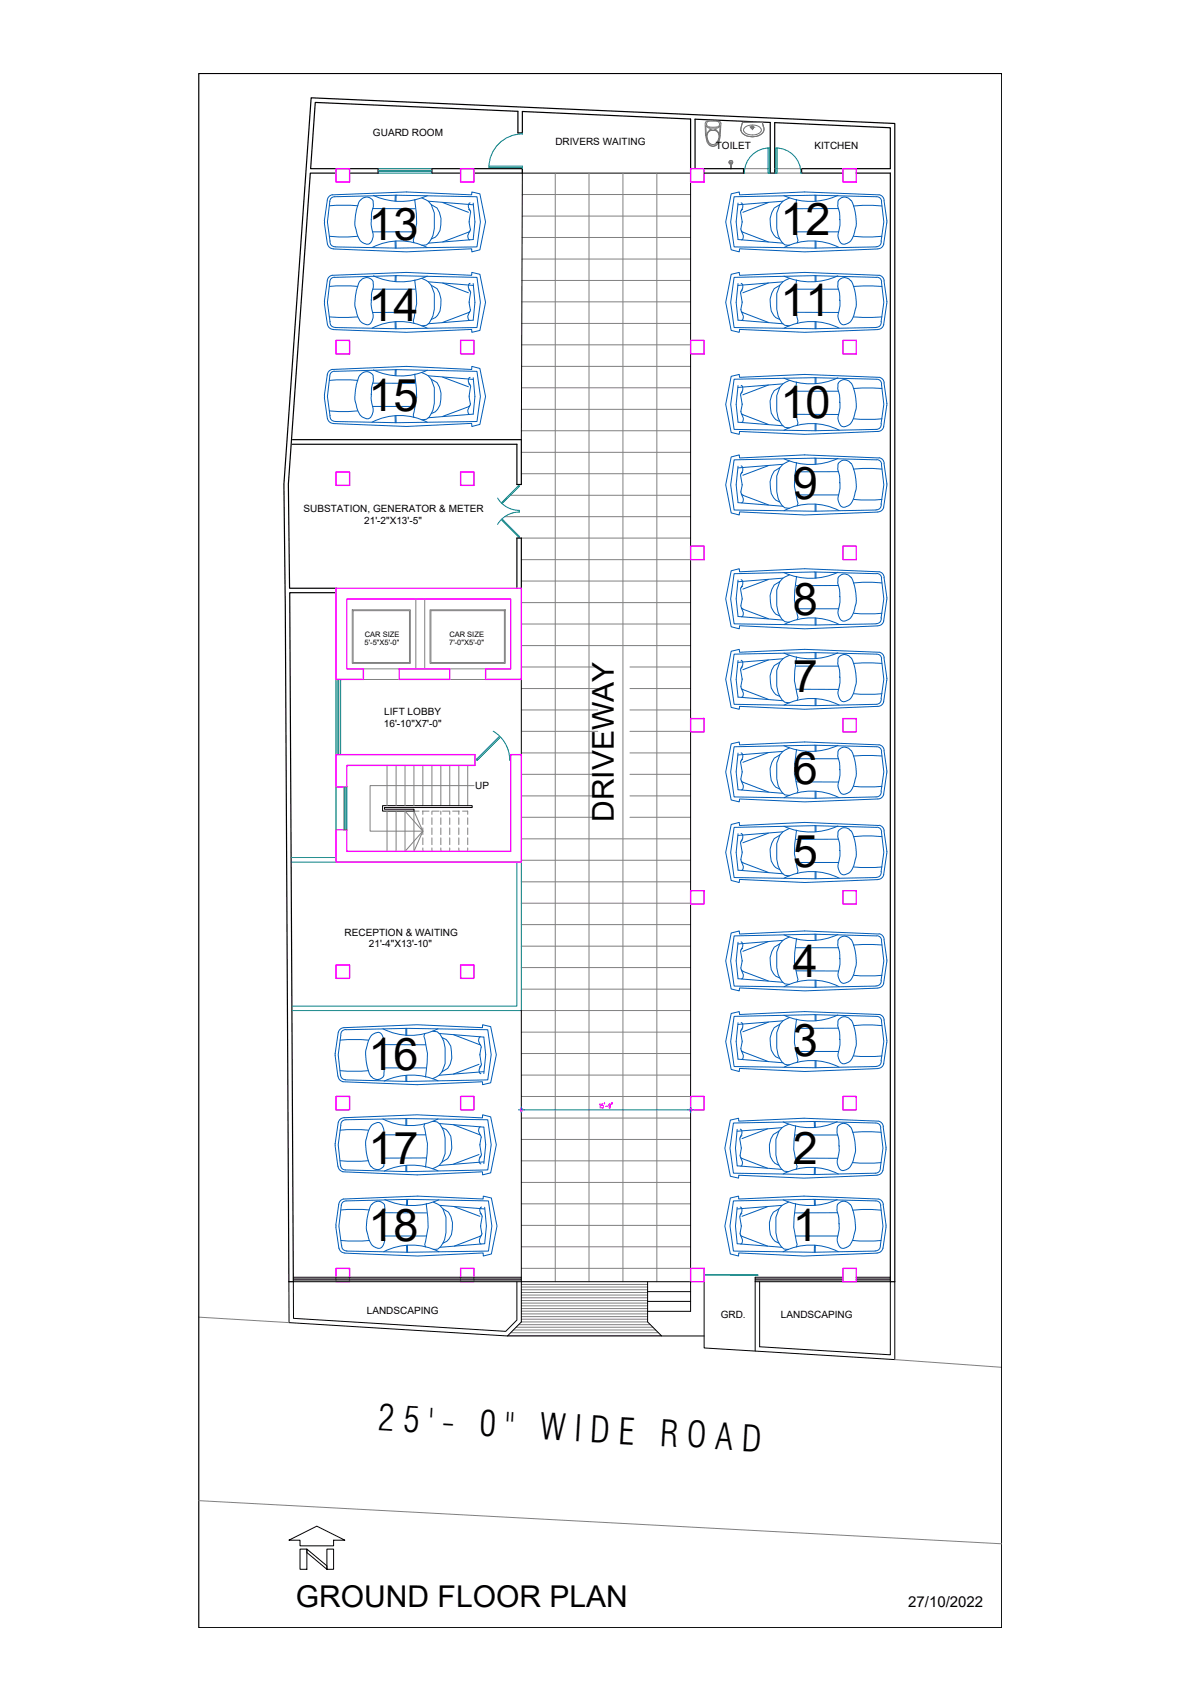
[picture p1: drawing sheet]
<svg xmlns="http://www.w3.org/2000/svg" width="297mm" height="420mm" viewBox="0 0 297 420" stroke-linecap="round" stroke-linejoin="round" font-family="sans-serif">
<!-- layer: H -->
<g fill="none" stroke="#808080" stroke-width=".25">
<path d="M129 58.7h41.7M129 48.1h41.7M129 53.4h41.7M137.2 42.8v274.2M145.6 42.8v274.2M153.9 42.8v274.2M162.3 42.8v274.2M183.7 42.8h6.6M183.7 41.7h6.6M191.4 42.8h6.7M191.4 41.7h6.7M129 69.4h41.7"/>
<path d="M129 74.6h41.7M129 80h41.7M129 64.1h41.7M128.9 95.9h41.8M128.9 85.3h41.8M128.9 90.6h41.8M128.8 106.5h41.9M128.8 111.9h41.9M128.8 117.2h41.9M128.9 101.2h41.8M124.8 127.8h45.9M126.1 122.5h44.6"/>
<path d="M128.8 133.1h41.9M128.8 138.4h41.9M87.1 150.8h14.3v13.3h-14.3zM87.3 151h13.9v12.8h-13.9zM102.8 148.1v17.3M105 148.1v17.3M106.3 150.8h18.6v13.3h-18.6zM106.5 151h18.1v12.8h-18.1zM128.8 143.7h41.9M128.8 149h41.9M128.8 154.3h41.9M128.8 159.7h41.9"/>
<path d="M89.8 165.4h8.9M89.8 168h8.9M111.1 165.4h8.9M111.1 168h8.9M128.8 164.9h18.9M128.9 170.3h18.8M128.9 175.6h18.8M155.7 164.9h15M155.7 170.3h15M155.7 175.6h15M95.6 189.3v9.9M97.9 189.3v9.9"/>
<path d="M100.1 189.3v9.9M102.3 189.3v9.9M104.5 189.3v9.9M106.7 189.3v9.9M108.9 189.3v9.9M111.1 189.3v9.9M113.4 189.3v9.9M115.6 189.3v9.9M117.2 194.3h-25.7v11.2h13M128.8 191.5h18.9M128.8 196.8h18.9M129 180.9h18.7"/>
<path d="M129 186.2h18.7M155.7 180.9h15M155.7 186.2h15M155.7 191.5h15M155.7 196.8h15M95.6 200.6v9.9M97.9 200.6v9.9M100.1 200.6l4.4 4.9-4.4 5zM102.3 200.6l2.2 4.9-2.2 5zM128.8 202.1h18.9M128.8 207.4h41.9M128.8 212.7h41.9"/>
<path d="M128.8 218.1h41.9M155.7 202.1h15M128.8 223.4h41.9M128.8 228.7h41.9M128.8 234h41.9M128.8 239.3h41.9M128.8 244.6h41.9M128.8 249.9h41.9M128.8 255.2h41.9M128.8 260.5h41.9M128.8 265.9h41.9M128.8 271.2h41.9"/>
<path d="M128.8 276.5h41.9M128.8 281.8h41.9M128.8 287.1h41.9M128.8 292.4h41.9M128.8 297.7h41.9M128.8 317.6h31.2M128.8 318.3h31.2M128.8 319h31.2M128.8 319.6h31.2M128.8 303h41.9M128.8 308.3h41.9M128.8 313.7h41.9"/>
<path d="M125.5 330.3h37.9M126.2 329.6h36.5M126.8 328.9h35.2M127.5 328.2h33.9M128.2 327.6h32.5M128.8 320.3h31.2M128.8 320.9h31.2M128.8 321.6h31.2M128.8 322.3h31.2M128.8 322.9h31.2M128.8 323.6h31.2M128.8 324.2h31.2"/>
<path d="M128.8 324.9h31.2M128.8 325.6h31.2M128.8 326.2h31.2M128.8 326.9h31.2"/>
</g>
<!-- layer: RAIL -->
<path d="M94.5 199.2h22.2v.5h-21.7v.4h7.3v.5h-7.8zM72.5 317v9l52.5 3.2 2.7-2.8v-9.4M128.8 316.9v10l-3.4 3.5-54-3.3v-10.1M128.8 317h41.9v7.3h-10.7M160 317v9.9l3.5 3.5M160 319.4h10.7M174 317v16.3l47.1 2.9v-19.2M186.6 317v17.1M187.7 317v16.1l32.3 1.9v-18M125.4 330.4h48.6M160 321.8h10.7" fill="none" stroke="#000" stroke-width=".25"/>
<!-- layer: WALL -->
<path d="M49.1 18.2h198.4v384.3h-198.4zM83 42.8h-6.3l-5.4 76.9 .3 25.8h11.4M113.8 42.8h-7.1v-1.1h22.4v1.1h-12M170.7 41.7v-12.3l-41.6-1.8v5.3h-1.1v-5.4l-50.1-2.2-1.1 16.4h16.6v1.1h-7M171.8 41.7v-12.2l18.5 .8v12.5h1.1v-12.5l28.6 1.3v10.1h-21.9v1.1h10.2M174 41.7h9.7v1.1h-9.7M211.6 42.8h8.4v274.2h1.1v-286.5l-144.2-6.3-6.7 95.5 .3 29.4 .9 167.9h1.1l-.9-170.4h11.4M72.3 108.7h56.5v11.1h-1.1v-9.9h-55.5M127.7 145.5v-12.4h1.1v12.4" fill="none" stroke="#000" stroke-width=".3"/>
<!-- layer: ROAD -->
<path d="M49.1 325.7l22.3 1.4M221.1 336.2l26.4 1.9M49.1 371.1l198.4 10.7" fill="none" stroke="#808080" stroke-width=".25"/>
<!-- layer: CAR -->
<g fill="none" stroke="#005cb8" stroke-width=".25">
<path d="M80.2 55.1l.7 5.2a1.46 1.46 0 0 0 1.5 1.2M80.2 54.6v.5M80.9 49.6l-.7 5M80.9 49.6a1.5 1.5 0 0 1 1.2-1.4l18.3-.7 16.2 .7v-.7l2 .4 1.4 7-1.4 6.9-2 .5v-.8l-16.2 .8-18-.7M81.4 58.4l2.3 .2 4.7-.2M81.4 50.9l3.5-.2 3.5 .2M81.9 49l.8-.3 15.4-.4 19.8 .4 .8 6.2-.8 6.2-19.8 .3-15.3-.4a1.23 1.23 0 0 1-1.3-1.4 19.2 19.2 0 0 1 .2-10.4zM89 49.5l.8-.6 1.1-.2 .8 .4 .5 .6 .1 1.5-.5 1.3-.1 2.5 .5 2.9-.2 1.4a1.39 1.39 0 0 1-2.4 .7l-.6-.5-.4-.8-.9-3.1 .4-3.7 .5-1.8zM92.1 57.3h10.5M92.1 51.6h10.5M92.3 48.3a15.9 15.9 0 0 0 13.3 .1M97.6 59.7l.1 1.7"/>
<path d="M97.7 48.3l-.1 1.5M97.8 59.6l.1 1.8M97.9 48.3l-.1 1.4M102.5 49.3a27 27 0 0 1 .3 6.7l-.7 3.5 .2 .5M104.2 49a4.1 4.1 0 0 1 3.1 3.7v3.8a5.7 5.7 0 0 1-1.9 4.1h-1.2M105.8 49.8l11.1 .8M106.6 50.6l1.4 .8a6.1 6.1 0 0 1 .1 6.7l-.5 .5-1 .5M109.4 50.1l6.4 2.4M115.8 51.8l.4 .3 .1 .5-.4 2.2M115.9 55l.3 1.7M116 54.8v.1M116.1 57.1a1.45 1.45 0 0 0-.1 2.2"/>
<path d="M116.2 50.2a.88 .88 0 0 0-.4 1.2l.4 .7M116.3 56.6l-.2 .5-.3 .3-6.4 2.4M116.9 50.2l.5 4.7-.5 4.3-11.1 .9M182.4 50.2l-.5 4.7 .5 4.3 11.1 .9M183 52.6l.4 2.2M183.1 56.6l.1 .5 .4 .3M183.1 50.2a.88 .88 0 0 1 .4 1.2l-.4 .7M183.2 57.1a1.88 1.88 0 0 1 .3 2.1l-.2 .1M183.4 54.8v.1M183.4 55l-.3 1.7M183.5 51.8l-.4 .3-.1 .5M183.6 57.4l6.3 2.4"/>
<path d="M189.9 50.1l-6.3 2.4M192.7 50.6l-1.4 .8a5.9 5.9 0 0 0-.1 6.7l.5 .5 1 .5M193.5 49.8l-11.1 .8M195.1 49a4.2 4.2 0 0 0-3.1 3.7v3.8a5.5 5.5 0 0 0 1.9 4.1h1.2M196.7 57.3h10.5M196.8 49.3a24.6 24.6 0 0 0-.3 6.7l.7 3.5-.2 .5M201.4 48.3v1.4M201.4 59.6v1.8M201.6 48.3v1.5M201.6 59.7v1.7M207.1 48.3a15.9 15.9 0 0 1-13.4 .1M207.2 49.5l.8-.6 .9-.2 .7 .3 .7 .5 .4 .8 .7 2.4 .2 2.6-.6 2.7-.3 .7a2.16 2.16 0 0 1-2.8 1.5l-.5-.7-.3-1.1 .5-2.6-.1-3.1-.5-1.7z"/>
<path d="M207.2 51.6h-10.5M210.9 50.9l2.3-.1 4.7 .1M210.9 58.4l2.3 .2 4.7-.2M217.2 48.2l-18.3-.7-16.1 .7-.1-.7-2 .4-1.4 7 1.4 6.9 2 .5 .1-.8 16.1 .8 18-.7M217.3 48.2a1.5 1.5 0 0 1 1.2 1.4M217.8 59.6a1.27 1.27 0 0 1-1.3 1.5l-15.3 .3-19.8-.3-.8-6.2 .8-6.2 19.8-.4 15.5 .4 .6 .1 .4 .4a18.6 18.6 0 0 1 0 10.4M218.5 49.6l.7 5M219.2 54.6l-.8 5.8a1.44 1.44 0 0 1-1.4 1.1M80.2 74.5v.5M80.9 69.5l-.7 5.1M80.9 69.5a1.5 1.5 0 0 1 1.2-1.4l18.3-.7 16.2 .7v-.7l2 .4 1.4 7-1.4 6.9-2 .5v-.7l-16.2 .7-18-.7a1.58 1.58 0 0 1-1.5-1.2l-.7-5.2M81.4 78.4l2.3 .1 4.7-.1"/>
<path d="M81.4 70.8l3.5-.1 3.5 .1M81.5 69.7l-.6 5.1 .6 4.8M81.5 69.7l.4-.8 .8-.3 15.4-.4 19.8 .4 .8 6.2-.8 6.2-19.8 .3-15.3-.3M81.6 79.5a1.21 1.21 0 0 0 1.2 1.5M89 69.5l.7-.6 1-.3 1 .4 .5 .7 .1 1.3-.5 1.5-.1 2.4 .5 2.9-.2 1.4a1.36 1.36 0 0 1-.9 1.1 1.36 1.36 0 0 1-1.5-.4l-.6-.5-.4-.7-.9-3.1 .4-3.8zM92 61.2a15 15 0 0 1 13.6 0M92.1 71.5h10.5M92.3 68.2a16 16 0 0 0 13.3 .1M97.6 79.6l.1 1.7M97.7 68.2l-.1 1.5M97.8 79.6l.1 1.7M97.9 68.2l-.1 1.5"/>
<path d="M102.5 69.2a27.2 27.2 0 0 1 .3 6.7l-.7 3.4 .2 .6M102.6 77.2l-10.5 .1M104.2 68.8a4.2 4.2 0 0 1 3.1 3.8v3.9a5.7 5.7 0 0 1-1.9 3.9l-1.2 .2M105.8 69.7l11.1 .9M106.6 70.5l1.4 .9a6.1 6.1 0 0 1 .1 6.6l-.5 .5-1 .5M109.4 70l6.4 2.4M115.8 71.7l.4 .3 .1 .5-.4 2.2M115.9 74.9l.3 1.7M116 74.7v.1M116.1 77a1.45 1.45 0 0 0-.1 2.2M116.2 70.1a.88 .88 0 0 0-.4 1.2l.4 .7M116.3 76.5l-.2 .5-.3 .3-6.4 2.4"/>
<path d="M116.9 70.1l.5 4.7-.5 4.4-11.1 .9M182.4 70.1l-.5 4.7 .5 4.4 11.1 .9M183 72.5l.4 2.3M183.1 76.5l.1 .5 .4 .3M183.1 70.1a.88 .88 0 0 1 .4 1.2l-.4 .7M183.2 77a1.88 1.88 0 0 1 .3 2.1l-.2 .1M183.4 74.9l-.3 1.7M183.5 71.7l-.4 .3-.1 .5M183.6 77.3l6.3 2.4M189.9 70l-6.3 2.4M192.7 70.5l-1.4 .9a5.9 5.9 0 0 0-.1 6.6l.5 .5 1 .5M193.5 69.7l-11.1 .9"/>
<path d="M195.1 68.8a4.3 4.3 0 0 0-3.1 3.8v3.9a5.5 5.5 0 0 0 1.9 3.9l1.2 .2M196.7 77.2l10.5 .1M196.7 71.5h10.5M196.8 69.2a24.8 24.8 0 0 0-.3 6.7l.7 3.4-.2 .6M201.4 68.2v1.5M201.4 79.6v1.7M201.6 68.2v1.5M201.6 79.6v1.7M207.1 68.2a16 16 0 0 1-13.4 .1M207.4 61.2a15 15 0 0 0-13.7 0M207.4 69.2l.9-.5 1.1 .1 1.1 .8 .2 .6 .7 2.4 .2 2.6-.9 3.5a2.29 2.29 0 0 1-2.7 1.5l-.5-.5-.4-1.4 .5-2.6-.1-3.1-.5-1.7 .1-1.2zM210.9 70.8l2.3-.1 4.7 .1"/>
<path d="M210.9 78.4l2.3 .1 4.7-.1M217.2 68.1l-18.3-.7-16.1 .7-.1-.7-2 .4-1.4 7 1.4 6.9 2 .5 .1-.7 16.1 .7 18-.7M217.3 68.1a1.5 1.5 0 0 1 1.2 1.4M217.8 79.5a1.21 1.21 0 0 1-1.3 1.5M217.8 69.7l.6 5.1-.7 4.8M217.9 69.7l-.4-.8-.8-.3-15.5-.4-19.8 .4-.8 6.2 .8 6.2 19.8 .3 15.3-.3M218.5 69.5l.7 5.1M219.1 75.1l-.7 5.2a1.46 1.46 0 0 1-1.4 1.2M219.2 74.5l-.1 .5M80.2 97.8l.7-5.1a1.5 1.5 0 0 1 1.2-1.3l18.3-.8 16.2 .8v-.8l2 .5 1.4 7-1.4 6.9-2 .5v-.8l-16.2 .8-18-.8a1.58 1.58 0 0 1-1.5-1.2l-.7-5.2M80.2 97.8v.5M81.4 94.1l3.5-.2 3.5 .2"/>
<path d="M89 92.7l.8-.6 1.1-.2 .8 .4 .5 .6 .1 1.4-.5 1.4-.1 2.5 .5 2.9-.2 1.4a1.39 1.39 0 0 1-2.4 .7l-.5-.4-.5-.9-.9-3.1 .4-3.7zM92 81.2a15 15 0 0 1 13.6 0M92.1 94.8h10.5M92.3 91.5a16 16 0 0 0 13.3 .1M97.7 91.5l-.1 1.4M97.9 91.5l-.1 1.4M102.5 92.5a26.7 26.7 0 0 1 .3 6.7l-.7 3.4 .2 .6M104.2 92.1a4.1 4.1 0 0 1 3.1 3.8v3.8a5.5 5.5 0 0 1-1.9 4l-1.2 .1M105.8 92.9l11.1 .9M106.6 93.8l1.4 .8a6.1 6.1 0 0 1 .1 6.6l-.5 .6-1 .5M109.4 93.3l6.4 2.3M115.8 94.9l.4 .3 .1 .5"/>
<path d="M115.9 98.1l.3 1.7M116 97.9v.2M116.2 93.3a.91 .91 0 0 0-.4 1.2l.4 .8M116.3 99.8l-.2 .5-.3 .3-6.4 2.4M116.3 95.8l-.4 2.1M116.9 93.4l.5 4.7-.5 4.3-11.1 .9M182.4 95.3l-.5 4.7 .5 4.4 11.1 .9M183 97.7a5.9 5.9 0 0 1 .1 4.1M183.1 95.3a.88 .88 0 0 1 .4 1.2l-.4 .8M183.5 96.9l-.4 .3-.1 .5M189.9 95.2l-6.3 2.4M192.7 95.8l-1.4 .8a5.8 5.8 0 0 0-.1 6.6l.5 .6 1 .4"/>
<path d="M193.5 94.9l-11.1 .9M195.1 94.1a4.3 4.3 0 0 0-3.1 3.7v3.9a5.5 5.5 0 0 0 1.9 4l1.2 .1M196.7 96.7h10.5M196.8 94.5a24.8 24.8 0 0 0-.3 6.6l.7 3.5-.2 .6M201.4 93.4v1.5M201.6 93.4v1.5M207.1 93.4a16 16 0 0 1-13.4 .1M207.3 94.5l.8-.5h1.1l1 .6 .5 .8 .7 2.4 .2 2.7-.6 2.6-.3 .8a2.23 2.23 0 0 1-2.8 1.4l-.5-.8-.3-1 .5-2.6-.1-3.1-.5-1.6 .1-1.2zM207.4 81.2a15 15 0 0 0-13.7 0M210.9 96.1l2.3-.2 4.7 .2M217.2 93.3l-18.3-.7-16.1 .7-.1-.7-2 .5-1.4 6.9 1.4 6.9 2 .5 .1-.7 16.1 .7 18-.7M217.3 93.3a1.5 1.5 0 0 1 1.2 1.4"/>
<path d="M218.5 94.7l.7 5.1M219.2 99.8l-.8 5.7a1.42 1.42 0 0 1-1.4 1.2M81.4 101.6l2.3 .2 4.7-.2M81.6 102.8a1.27 1.27 0 0 0 1.2 1.4l15.3 .3 19.8-.3 .8-6.1-.8-6.3-19.8-.4-15.4 .4-.6 .1-.4 .5a19.3 19.3 0 0 0-.2 10.4M92 104.4a15 15 0 0 1 13.6 0M92.1 100.5h10.5M97.6 102.8l.1 1.7M97.8 102.8l.1 1.7M116.1 100.3a1.45 1.45 0 0 0-.1 2.2M182.4 115.3l-.5 4.6 .5 4.4 11.1 .9M183 117.7l.4 2.3M183.1 101.8l.1 .4 .4 .3"/>
<path d="M183.1 115.2a.91 .91 0 0 1 .4 1.2l-.4 .8M183.2 102.2a1.88 1.88 0 0 1 .3 2.1l-.2 .2M183.5 116.8l-.4 .3-.1 .5M183.6 102.5l6.3 2.5M189.9 115.2l-6.3 2.3M192.7 115.7l-1.4 .8a5.9 5.9 0 0 0-.1 6.6l.5 .6 1 .5M193.5 114.8l-11.1 .9M195.1 114a4.3 4.3 0 0 0-3.1 3.7v3.9a5.3 5.3 0 0 0 1.9 4l1.2 .1M196.7 102.5h10.5M196.8 114.4a24.4 24.4 0 0 0-.3 6.6l.7 3.5-.2 .6M201.4 104.8v1.7M201.4 113.3v1.5"/>
<path d="M201.6 104.8v1.7M201.6 113.3v1.5M207.1 113.4a16 16 0 0 1-13.4 0M207.2 114.6l.9-.7 1-.1 1.1 .7 .5 .9 .7 2.3 .2 2.7-.6 2.6-.3 .8a2.29 2.29 0 0 1-2.7 1.5l-.6-.7-.3-1.1 .5-2.6-.1-3.2-.5-1.7zM207.2 116.6l-10.5 .1M207.4 106.4a15 15 0 0 0-13.7 0M210.9 116l2.3-.2 4.7 .2M211 103.6l3.5 .1 3.5-.1M216.6 113.7l-15.4-.4-19.8 .4-.8 6.2 .8 6.2 19.8 .3 15.3-.3M216.7 113.7l.6 .1 .4 .5a18.7 18.7 0 0 1 0 10.4M217.2 113.3l-18.3-.8-16.1 .8-.1-.8-2 .5-1.4 6.9 1.4 6.9 2 .6 .1-.8 16.1 .8 18-.8M217.3 113.2a1.5 1.5 0 0 1 1.2 1.4"/>
<path d="M217.7 104.7a18.6 18.6 0 0 0 0-10.3l-.4-.5-.6-.1-15.5-.4-19.8 .4-.8 6.2 .8 6.2 19.8 .3 15.3-.3a1.21 1.21 0 0 0 1.3-1.4M218.5 114.6l.7 5.1M219.2 119.7l-.1 .5M183.1 121.7l.1 .4 .4 .3M183.2 122.2a1.82 1.82 0 0 1 .3 2l-.2 .1M183.4 120l-.3 1.7M183.6 122.5l6.3 2.4M196.7 122.4h10.5M201.4 124.7v1.7M201.6 124.7v1.7M207.4 126.3a15 15 0 0 0-13.7 0M211 123.5l3.5 .2 3.5-.2"/>
<path d="M217.8 124.7a1.21 1.21 0 0 1-1.3 1.4M219.1 120.2l-.7 5.2a1.46 1.46 0 0 1-1.4 1.2M182.4 143.4l-.5 4.7 .5 4.4 11.1 .8M183 145.8l.4 2.4M183.1 149.8l.1 .5 .4 .3M183.1 143.4a.91 .91 0 0 1 .4 1.2l-.4 .7M183.2 150.3a1.88 1.88 0 0 1 .3 2.1l-.2 .1M183.4 148.2l-.3 1.6M183.5 145l-.4 .3-.1 .5M183.6 150.6l6.3 2.4M189.9 143.3l-6.3 2.4M192.7 143.8l-1.4 .9a5.9 5.9 0 0 0-.1 6.6l.5 .6 1 .4"/>
<path d="M193.5 143l-11.1 .9M195.1 142.2a4.2 4.2 0 0 0-3.1 3.7v3.8a5.3 5.3 0 0 0 1.9 4l1.2 .2M196.7 150.6h10.5M196.8 142.6a24.4 24.4 0 0 0-.3 6.6l.7 3.5-.2 .6M201.4 141.5v1.4M201.4 152.8v1.8M201.6 141.5v1.5M201.6 152.9v1.7M207.1 141.5a16 16 0 0 1-13.4 .1M207.2 144.8h-10.5M207.4 142.6l.8-.6h1l1.1 .7 .4 .8 .6 2.1 .3 3-.6 2.6-.3 .7a2.29 2.29 0 0 1-2.7 1.5l-.6-.6-.3-1.2 .5-2.6-.1-3.1-.5-1.7 .1-1.1zM207.4 154.4a15 15 0 0 0-13.7 0"/>
<path d="M210.9 144.2l2.3-.2 4.7 .2M211 151.7l3.5 .1 3.5-.1M217.2 141.4l-18.3-.8-16.1 .8-.1-.8-2 .6-1.4 6.9 1.4 6.9 2 .5 .1-.8 16.1 .8 18-.7M217.3 141.4a1.5 1.5 0 0 1 1.2 1.4M217.8 152.8a1.21 1.21 0 0 1-1.3 1.4M217.8 143l.6 5.1-.7 4.7M217.9 143l-.4-.8-.8-.4-15.5-.4-19.8 .5-.8 6.2 .8 6.2 19.8 .3 15.3-.3M218.4 153.6a1.46 1.46 0 0 1-1.4 1.1M218.5 142.8l.7 5M219.2 147.9l-.8 5.7M182.4 163.3l-.5 4.7 .5 4.4 11.1 .9M183 165.7l.4 2.2"/>
<path d="M183.1 169.7l.1 .5 .4 .3M183.1 163.3a.88 .88 0 0 1 .4 1.2l-.4 .7M183.2 170.2a1.88 1.88 0 0 1 .3 2.1l-.2 .1M183.4 167.9v.2M183.4 168.1l-.3 1.7M183.5 164.9l-.4 .3-.1 .5M183.6 170.5l6.3 2.4M189.9 163.2l-6.3 2.4M192.7 163.8l-1.4 .8a5.8 5.8 0 0 0-.1 6.6l.5 .6 1 .4M193.5 162.9l-11.1 .9M195.1 162.1a4.3 4.3 0 0 0-3.1 3.7v3.9a5.5 5.5 0 0 0 1.9 4l1.2 .1M196.7 170.4l10.5 .1"/>
<path d="M196.7 164.7h10.5M196.8 162.4a24.8 24.8 0 0 0-.3 6.7l.7 3.5-.2 .6M201.4 161.4v1.5M201.4 172.8v1.7M201.6 161.4v1.5M201.6 172.8v1.7M207.1 161.4a16 16 0 0 1-13.4 .1M207.3 162.5l.8-.6h1.1l1 .7 .5 .8 .7 2.4 .2 2.7-.6 2.6-.3 .7a2.23 2.23 0 0 1-2.8 1.5l-.5-.8-.3-1 .5-2.6-.1-3.1-.5-1.7 .1-1.1zM207.4 174.4a15 15 0 0 0-13.7 0M210.9 164.1l2.3-.2 4.7 .2M211 171.6l3.5 .1 3.5-.1M217.2 161.3l-18.3-.7-16.1 .7-.1-.7-2 .5-1.4 6.9 1.4 6.9 2 .5 .1-.7 16.1 .7 18-.7"/>
<path d="M217.3 161.3a1.5 1.5 0 0 1 1.2 1.4M217.8 163l.6 5-.7 4.7M217.9 162.9l-.4-.8-.8-.3-15.5-.4-19.8 .4-.8 6.2 .8 6.2 19.8 .3 15.3-.3a1.21 1.21 0 0 0 1.3-1.5M218.5 162.7l.7 5.1M219.2 167.7l-.8 5.8a1.42 1.42 0 0 1-1.4 1.2M182.4 186.2l-.5 4.7 .5 4.4 11.1 .9M183 188.6l.4 2.2M183.1 192.7l.1 .4 .4 .3M183.1 186.2a.88 .88 0 0 1 .4 1.2l-.4 .7M183.2 193.1a1.88 1.88 0 0 1 .3 2.1l-.2 .1M183.4 190.8l-.3 1.9M183.5 187.8l-.4 .3-.1 .5"/>
<path d="M183.6 193.4l6.3 2.4M189.9 186.1l-6.3 2.4M192.7 186.7l-1.4 .8a5.8 5.8 0 0 0-.1 6.6l.5 .6 1 .4M193.5 185.8l-11.1 .9M195.1 185a4.3 4.3 0 0 0-3.1 3.7v3.9a5.5 5.5 0 0 0 1.9 4l1.2 .1M196.7 193.4h10.5M196.7 187.6h10.5M196.8 185.3a24.8 24.8 0 0 0-.3 6.7l.7 3.5-.2 .6M201.4 184.3v1.5M201.4 195.7v1.7M201.6 184.3v1.5M201.6 195.7v1.7"/>
<path d="M207.1 184.3a16 16 0 0 1-13.4 .1M207.3 185.4l.8-.6h1.1l1 .7 .5 .8 .7 2.4 .2 2.7-.6 2.6-.3 .7a2.23 2.23 0 0 1-2.8 1.5l-.5-.8-.3-1 .5-2.6-.1-3.1-.5-1.7 .1-1.1zM207.4 197.3a15 15 0 0 0-13.7 0M210.9 187l2.3-.2 4.7 .2M211 194.5l3.5 .1 3.5-.1M217.2 184.2l-18.3-.7-16.1 .7-.1-.7-2 .5-1.4 6.9 1.4 6.9 2 .5 .1-.7 16.1 .7 18-.7M217.3 184.2a1.5 1.5 0 0 1 1.2 1.4M217.7 195.6a18.6 18.6 0 0 0 0-10.4l-.4-.4-.6-.1-15.5-.4-19.8 .4-.8 6.2 .8 6.2 19.8 .3 15.3-.3a1.21 1.21 0 0 0 1.3-1.5M218.5 185.6l.7 5.1M219.2 190.7l-.8 5.7a1.42 1.42 0 0 1-1.4 1.2M182.4 206.2l-.5 4.6 .5 4.4 11.1 .9M183 208.5l.4 2.2"/>
<path d="M183.1 212.5l.1 .5 .4 .3M183.1 206.1a.91 .91 0 0 1 .4 1.2l-.4 .7M183.2 213.1a1.82 1.82 0 0 1 .3 2l-.2 .1M183.4 210.7v.2M183.4 210.9l-.3 1.7M183.5 207.7l-.4 .3-.1 .5M183.6 213.4l6.3 2.3M189.9 206.1l-6.3 2.3M192.7 206.6l-1.4 .8a5.9 5.9 0 0 0-.1 6.6l.5 .6 1 .5M193.5 205.7l-11.1 .9M195.1 204.9a4.3 4.3 0 0 0-3.1 3.7v3.9a5.3 5.3 0 0 0 1.9 4l1.2 .1M196.7 213.3h10.5"/>
<path d="M196.8 205.3a24.4 24.4 0 0 0-.3 6.6l.7 3.5-.2 .6M201.4 204.2v1.5M201.4 215.6v1.7M201.6 204.2v1.5M201.6 215.6v1.7M207.1 204.3a16 16 0 0 1-13.4 0M207.2 205.5l.9-.7 1-.1 1.1 .7 .5 .9 .7 2.3 .2 2.7-.6 2.6-.3 .8a2.29 2.29 0 0 1-2.7 1.5l-.6-.7-.3-1.2 .5-2.5-.1-3.2-.5-1.7zM207.2 207.5l-10.5 .1M207.4 217.2a15 15 0 0 0-13.7 0M210.9 206.9l2.3-.2 4.7 .2M211 214.4l3.5 .2 3.5-.2M216.6 204.6l-15.4-.4-19.8 .4-.8 6.2 .8 6.2 19.8 .3 15.3-.3"/>
<path d="M216.7 204.6l.6 .1 .4 .4a18.7 18.7 0 0 1 0 10.5M217.2 204.1l-18.3-.7-16.1 .7-.1-.7-2 .5-1.4 6.9 1.4 6.9 2 .5 .1-.7 16.1 .7 18-.7M217.3 204.1a1.5 1.5 0 0 1 1.2 1.4M217.8 215.5a1.21 1.21 0 0 1-1.3 1.5M218.5 205.5l.7 5.1M219.1 211.1l-.7 5.2a1.46 1.46 0 0 1-1.4 1.2M219.2 210.5l-.1 .5M182.4 233l-.5 4.6 .5 4.4 11.1 .9M183 235.3l.4 2.4M183.1 239.4l.1 .5 .4 .3M183.1 232.9a.88 .88 0 0 1 .4 1.2l-.4 .8M183.2 239.9a1.88 1.88 0 0 1 .3 2l-.2 .2"/>
<path d="M183.4 237.7l-.3 1.7M183.5 234.5l-.4 .4-.1 .4M189.9 232.8l-6.3 2.5M192.7 233.4l-1.4 .8a5.9 5.9 0 0 0-.1 6.6l.5 .6 1 .5M193.5 232.6l-11.1 .8M195.1 231.7a4.3 4.3 0 0 0-3.1 3.7v3.9a5.5 5.5 0 0 0 1.9 4l1.2 .1M196.7 234.4h10.5M196.8 232.1a24.8 24.8 0 0 0-.3 6.7l.7 3.4-.2 .6M201.4 231v1.5M201.6 231v1.5M207.1 231.1a16 16 0 0 1-13.4 .1M207.4 232l.9-.5 1.1 .2 1.1 .8 .2 .6 .7 2.3 .2 2.7-.6 2.7-.3 .7a2.29 2.29 0 0 1-2.7 1.5l-.5-.5-.4-1.4 .5-2.5-.1-3.2-.5-1.6 .1-1.2z"/>
<path d="M210.9 233.7l2.3-.1 4.7 .1M217.2 231l-18.3-.8-16.1 .8-.1-.8-2 .5-1.4 6.9 1.4 7 2 .4 .1-.7 16.1 .7 18-.6M217.3 230.9a1.5 1.5 0 0 1 1.2 1.4M217.8 232.6l.6 5-.7 4.8M217.9 232.6l-.4-.9-.8-.3-15.5-.4-19.8 .5-.8 6.1 .8 6.3 19.8 .3 15.3-.3M218.5 232.3l.7 5.1M219.1 237.9l-.7 5.2a1.46 1.46 0 0 1-1.4 1.2M219.2 237.4l-.1 .5M84 257.2l3.5-.1 3.5 .1M84.2 256.1a19.1 19.1 0 0 0 .1 10.3l.5 .5 .6 .1M85.5 254.6l15.2-.3 19.8 .3 .9 6.2-.9 6.3-19.8 .3-15.4-.3M85.5 254.6a1.21 1.21 0 0 0-1.3 1.4"/>
<path d="M91.8 256l.9-.5a1.34 1.34 0 0 1 2 1.1l.2 1.1-.5 2.3v1l.1 1.9 .4 1.7v1.3l-.2 .4-.7 .5-.9 .2-1-.4-.8-.9-.5-1.7-.4-1.9v-2.4l.7-2.5zM94.7 258.3l10.5 .1M100.3 254.4v1.6M100.5 254.3v1.7M105 255.7l-.3 .6a19.9 19.9 0 0 1 .5 9.9v.2M106.9 255a2.01 2.01 0 0 1 2.3 1.6 10.4 10.4 0 0 1 0 8.5l-.7 .8-1.6 .9M108.2 254.4a15 15 0 0 1-13.6 0M108.5 255.6l11.1 .9 .4 4.3-.4 4.7M109.2 256.6a3.5 3.5 0 0 1 2.4 3.5 4.2 4.2 0 0 1-2.4 5M112.1 255.9l6.3 2.4M118.4 258.2l.4 .4 .1 .4M118.7 256.4a1.17 1.17 0 0 0-.2 1.6l.3 .6"/>
<path d="M118.9 259.1l-.3 1.6M182.4 252.9l-.5 4.7 .5 4.3 11.1 .9M183 255.3l.4 2.3M183.1 259.3l.1 .5 .4 .3M183.1 252.9a.83 .83 0 0 1 .4 1.2l-.4 .7M183.2 259.8a1.88 1.88 0 0 1 .3 2.1l-.2 .1M183.4 257.7l-.3 1.6M183.5 254.4l-.4 .3-.1 .5M183.6 240.2l6.3 2.4M189.9 252.8l-6.3 2.4M192.7 253.3l-1.4 .8a5.9 5.9 0 0 0-.1 6.6l.5 .6 1 .5M193.5 252.4l-11.1 .9"/>
<path d="M195.1 251.6a4.2 4.2 0 0 0-3.1 3.8v3.8a5.3 5.3 0 0 0 1.9 4l1.2 .1M196.7 240.1h10.5M196.8 252a24.6 24.6 0 0 0-.3 6.7l.7 3.4-.2 .6M201.4 242.4v1.8M201.4 251v1.4M201.6 242.4v1.8M201.6 251v1.4M207.1 251a16 16 0 0 1-13.4 .1M207.2 252.2l.8-.6 .9-.2 .7 .3 .7 .5 .4 .8 .7 2.4 .2 2.6-.6 2.7-.3 .7a2.29 2.29 0 0 1-2.7 1.5l-.6-.7-.3-1.1 .5-2.6-.1-3.1-.5-1.7zM207.2 254.3h-10.5M207.4 244a15 15 0 0 0-13.7 0M210.9 253.6l2.3-.1 4.7 .1"/>
<path d="M211 241.2l3.5 .2 3.5-.2M217.2 250.9l-18.3-.7-16.1 .7-.1-.7-2 .4-1.4 7 1.4 6.9 2 .5 .1-.8 16.1 .8 18-.7M217.3 250.9a1.5 1.5 0 0 1 1.2 1.3M217.8 242.4a1.21 1.21 0 0 1-1.3 1.4M218.5 252.2l.7 5.1M219.2 257.3l-.8 5.8M82.8 260.6l.8-5.3a1.46 1.46 0 0 1 1.4-1.2l18.1-.7 16.1 .7 .1-.7 2 .5 1.4 6.9-1.4 7-2 .4-.1-.7-16.1 .7-18.4-.7M82.8 260.5l.7 5.6M83.5 266.1a1.5 1.5 0 0 0 1.3 1.4M84 279.5l3.5-.2 3.5 .2M84 264.8l3.5 .1 3.5-.1M84.2 278.4l-.6 4.7 .5 5.1"/>
<path d="M84.2 278.3a1.21 1.21 0 0 1 1.3-1.4l15.2-.3 19.8 .3 .9 6.2-.9 6.2-19.8 .4-15.4-.4M91.8 278.3l.7-.4a1.42 1.42 0 0 1 1.5-.2 1.42 1.42 0 0 1 .8 1.3l.1 1-.5 2.3v.9l.1 2 .4 1.7v1.3l-.9 .9-1 .1-.9-.3-.7-.8-.6-1.8-.3-1.6-.1-2.7 .7-2.5zM94.7 264.1h10.5M100.3 266v1.4M100.3 276.6v1.7M100.5 266v1.4M100.5 276.6v1.8M105 277.9l-.3 .6a20.1 20.1 0 0 1 .5 10v.1M106.9 277.3a2.03 2.03 0 0 1 2.3 1.6 10.6 10.6 0 0 1 0 8.5l-.7 .8-1.6 .8M108.2 276.7a15 15 0 0 1-13.6 0M108.3 267.3a16 16 0 0 0-13.4 .1M108.5 277.8l11.1 .9 .4 4.4-.4 4.7"/>
<path d="M109.2 278.9a3.5 3.5 0 0 1 2.4 3.4 4.3 4.3 0 0 1-2.4 5.1M112.1 278.1l6.3 2.5M118.4 263.2l-6.3 2.4M118.6 260.7l.3 2.4M118.7 278.7a1.17 1.17 0 0 0-.2 1.6l.3 .6M118.8 263.6a1.47 1.47 0 0 0-.2 1.9h.2M119 263.1l-.1 .5-.4 .3M119.6 265l-11.1 .9M182.2 279.3l-.4 4.6 .4 4.4 11.1 .9M182.9 279.2a.88 .88 0 0 1 .4 1.2l-.4 .8M183.6 260.1l6.3 2.4M189.7 279.2l-6.3 2.4"/>
<path d="M192.5 279.7l-1.4 .9a6 6 0 0 0-.1 6.5l.5 .6 1 .5M193.3 278.9l-11.1 .9M194.9 278a4.3 4.3 0 0 0-3.2 3.7v3.9a5.5 5.5 0 0 0 2 4l1.2 .1M196.6 278.4a27.2 27.2 0 0 0-.3 6.7l.7 3.4-.2 .6M196.7 260h10.5M201.2 277.3l.1 1.5M201.4 277.3l.1 1.5M201.4 262.3v1.7M201.6 262.4v1.6M206.9 277.4a16 16 0 0 1-13.3 0M207.1 278.4l.9-.5 .9-.1 1.2 .8 .5 .9 .7 2.7 .1 2.5-.9 3.1a2.33 2.33 0 0 1-2.8 1.5l-.4-.5-.4-1.2 .5-3.1-.1-2.8-.5-1.7 .1-1zM207.4 263.9a15 15 0 0 0-13.7 0"/>
<path d="M211 261.1l3.5 .2 3.5-.2M216.4 277.7l-15.4-.4-19.8 .4-.8 6.2 .8 6.2 19.8 .4 15.3-.4a1.21 1.21 0 0 0 1.2-1.4M216.5 277.7l.8 .4 .3 .8M217 277.3l-18.3-.8-16.1 .8-.1-.8-2 .5-1.4 6.9 1.4 7 2 .5 .1-.8 16.1 .8 18.1-.8M217 277.2a1.5 1.5 0 0 1 1.3 1.4l.7 5.1M217.6 278.9l.6 5-.6 4.8M217.7 262.3a18.6 18.6 0 0 0 0-10.4l-.4-.4-.6-.2-15.5-.4-19.8 .4-.8 6.3 .8 6.2 19.8 .2 15.3-.2M217.8 262.3a1.21 1.21 0 0 1-1.3 1.4M218.4 263a1.46 1.46 0 0 1-1.4 1.2M83.5 288.4l-.7-5.3 .8-5.5a1.53 1.53 0 0 1 1.4-1.2l18.1-.7 16.1 .8 .1-.8 2 .5 1.4 6.9-1.4 6.9-2 .5-.1-.7-16.1 .7-18.4-.7M83.5 288.4a1.5 1.5 0 0 0 1.3 1.4M83.7 297.9l-.7 5.1"/>
<path d="M84 287l3.5 .2 3.5-.2M84.2 288.2l.3 .8 .9 .3M84.3 299.2l3.4-.1 3.5 .1M84.9 296.5l18.4-.7 16.1 .7v-.7l2 .5 1.4 6.9-1.4 6.9-2 .5v-.7l-16.1 .7-18.1-.7M84.9 296.5a1.5 1.5 0 0 0-1.2 1.4M91.8 297.9l.8-.7 1.1-.1 .8 .3 .6 .6v1.2l-.4 1.8-.2 2.5 .6 2.8-.3 1.3a1.39 1.39 0 0 1-2.3 .7l-.6-.4-.7-1.2-.7-2.8 .4-3.4 .5-1.8zM94.7 280.6h10.5M94.9 299.9h10.5M95.1 296.6a16 16 0 0 0 13.3 .1M100.3 288.2v1.5M100.5 296.6v1.5M100.5 288.3v1.4"/>
<path d="M100.7 296.6v1.4M105.2 286.4h-10.5M105.4 297.7a27 27 0 0 1 .2 6.6l-.6 3.5 .2 .6M107.1 297.3a4.2 4.2 0 0 1 3.1 3.7v3.9a5.5 5.5 0 0 1-2 4l-1.1 .1M108.3 289.6a16 16 0 0 0-13.4 0M108.7 298.1l11.1 .9M109.4 298.9l1.4 .9a6.1 6.1 0 0 1 .2 6.6l-.6 .6-1 .4M112.3 298.4l6.3 2.4M118.4 285.5l-6.3 2.4M118.4 280.6l.4 .3 .1 .4M118.6 283.2l.3 2.2M118.8 285.9a1.42 1.42 0 0 0-.2 1.9h.2"/>
<path d="M118.9 281.4l-.3 1.8M119 285.4l-.1 .5-.4 .3M119 298.5a.83 .83 0 0 0-.4 1.2l.4 .7M119.6 287.3l-11.1 .9M119.8 298.5l.4 4.7-.4 4.4-11.1 .9M182.2 298.5l-.4 4.7 .4 4.4 11.1 .9M182.8 281.7l.4 2.2M182.9 285.7l.1 .5 .4 .3 6.3 2.4M182.9 298.5a.83 .83 0 0 1 .4 1.2l-.4 .7M183 286.2a1.88 1.88 0 0 1 .3 2.1l-.2 .1M183.2 283.8l-.3 1.9M183.3 280.9l-.3 .3-.1 .4"/>
<path d="M189.7 298.4l-6.3 2.4M192.5 298.9l-1.4 .9a6.1 6.1 0 0 0-.1 6.6l.5 .6 1 .4M193.3 298.1l-11.1 .9M194.9 297.3a4.2 4.2 0 0 0-3.2 3.7v3.9a5.5 5.5 0 0 0 2 4l1.2 .1M196.5 286.4h10.5M196.5 280.7h10.5M196.6 297.7a27 27 0 0 0-.3 6.6l.7 3.5-.2 .6M201.2 296.6l.1 1.4M201.3 288.7l-.1 1.8M201.4 296.6l.1 1.5M201.5 288.7l-.1 1.7M206.9 296.6a16 16 0 0 1-13.3 .1"/>
<path d="M207 297.8l.8-.6 .9-.1 1 .4 .8 .9 .6 2.1 .3 2.8v.9l-.9 2.9a2.17 2.17 0 0 1-2.9 1.4l-.7-1.6 .5-3.1-.1-2.8-.5-1.7zM207 299.9h-10.5M207.2 290.3a15 15 0 0 0-13.7 0M210.7 287.5l3.5 .2 3.5-.2M210.7 299.3l2.4-.2 4.6 .2M210.7 280l2.4-.1 4.6 .1M216.4 297l-15.4-.4-19.8 .4-.8 6.2 .8 6.2 19.8 .3 15.3-.3M216.5 297l.8 .3 .3 .8M217 296.5l-18.3-.7-16.1 .7-.1-.7-2 .5-1.4 6.9 1.4 6.9 2 .5 .1-.7 16.1 .7 18.1-.7M217 296.5a1.5 1.5 0 0 1 1.3 1.4M217.6 298.1l.6 5.1-.6 4.7M218.2 289.4a1.46 1.46 0 0 1-1.5 1.2"/>
<path d="M218.2 297.9l.8 5.2-.8 5.6M218.9 283.7l-.7 5.7M83 303.5l.7 5.2M83 303l.1 .5M83.8 308.7a1.46 1.46 0 0 0 1.4 1.2M84.3 306.8l3.4 .1 3.5-.1M84.4 307.9a19.2 19.2 0 0 1 .1-10.3l.4-.5 .6-.1 15.4-.4 19.8 .4 .9 6.2-.9 6.2-19.8 .3-15.2-.3M84.4 307.9a1.21 1.21 0 0 0 1.3 1.4M94.8 309.5a15 15 0 0 1 13.7 0M94.9 305.7h10.5M100.5 308v1.7M100.7 307.9v1.8"/>
<path d="M118.6 300.1l.4 .3 .1 .5-.3 2.2M118.8 303.3l.3 1.7M118.8 303.1v.2M119 305.4a1.54 1.54 0 0 0-.1 2.3M119.1 305l-.1 .4-.4 .3-6.3 2.5M182.8 300.9a6.3 6.3 0 0 1 .1 4.1M182.9 305l.1 .4 .4 .3 6.3 2.5M183 305.4a1.88 1.88 0 0 1 .3 2.1l-.2 .2M183.3 300.1l-.3 .3-.1 .5M196.5 305.7h10.5M201.3 307.9l-.1 1.8M201.5 308l-.1 1.7"/>
<path d="M207.2 309.5a15 15 0 0 0-13.7 0M210.7 306.8l3.5 .1 3.5-.1M217.5 307.9a1.21 1.21 0 0 1-1.2 1.4M218.2 308.7a1.46 1.46 0 0 1-1.5 1.2"/>
</g>
<!-- layer: TEXT -->
<g fill="none" stroke="#000" stroke-width=".25">
<path d="M129.1 41.7l-.3 67M129.1 42.8h41.6M170.7 45v268.7M128.8 168v18.6M128.8 249.9v67.1h-56.3M72.5 316.5h56.3M72.5 316.3h56.3M72.5 315.9h56.3M186.6 316.5h21.7M186.6 316.3h21.7M208.3 315.9h-21.7v1.1h33.4M211.6 316.5h8.4"/>
<path d="M211.6 316.3h8.4M211.6 315.9h8.4M71.4 380.9l6.9-3.5 6.9 3.5h-2.8v1.4h-8.3v-1.4zM74.1 383.1h1.7v5h-1.7zM75.8 383.1l5 4.1v.9l-5-4.2zM80.8 383.1h1.6v5h-1.6z"/>
</g>
<!-- layer: WIN -->
<g fill="none" stroke="#00954a" stroke-width=".25">
<path d="M93.4 42.8h13.3M93.4 42.3h13.3M93.4 42.1h13.3M93.4 41.7h13.3M83 168v18.6M83.5 168v18.6M83.7 168v18.6M84.2 168v18.6M83 194.6v10.6M85 194.6v10.6M85.3 194.6v10.6M85.7 194.6v10.6"/>
<path d="M71.9 213.2h11.1M71.9 212.1h11.1M127.7 213.2v35.6h-55.5M128.8 213.2v36.7h-56.6M174 315.2h6.6v.1h-6.6zM180.6 315.3l6.7 .1zM180.6 315.2h6.7v.1h-6.7z"/>
</g>
<!-- layer: DOOR -->
<g fill="none" stroke="#009570" stroke-width=".25">
<path d="M129.1 32.9v.3M129.1 33.1a8.3 8.3 0 0 0-8.3 8.3h8.3v.3M189.8 36.6v6.2h.5M192 36.6v6.2h-.6M120.8 41.1h8.3v.3M183.7 42.8h.3a6.2 6.2 0 0 1 6.2-6.2l-.1 6.2M197.9 42.8h.2M197.9 42.8a6.2 6.2 0 0 0-6.2-6.2v6.2M128.3 119.8v.5l-.2-.2-4.2 4.3M123 123.2a6.2 6.2 0 0 0 5.3 3M123.9 128.5l4.2 4.3 .2-.2v.5M124.1 128.3l4.2 4.3"/>
<path d="M128.3 120.3l-4.2 4.3M128.3 126.2v.5M128.3 126.6a6.2 6.2 0 0 0-5.3 3.1M121.9 180.8a8.3 8.3 0 0 1 4.1 7.2M123.4 182.1l-5.6 5.6 .2 .3h-.6M123.7 182.3l-5.7 5.7M125.9 188h.3"/>
</g>
<!-- layer: HL -->
<g fill="none" stroke="#808080" stroke-width=".25">
<path d="M102.3 200.6h1.3M104.4 200.6h1.6M104.5 200.6v.8M104.5 202.2v1.7M104.5 204.7v1.7M104.5 207.2v1.7M104.5 209.7v.8M106.7 200.6v.8M106.7 202.2v1.7M106.7 204.7v1.7M106.7 207.2v1.7M106.7 209.7v.8"/>
<path d="M106.9 200.6h1.6M108.9 200.6v.8M108.9 202.2v1.7M108.9 204.7v1.7M108.9 207.2v1.7M108.9 209.7v.8M109.4 200.6h1.6M111.1 200.6v.8M111.1 202.2v1.7M111.1 204.7v1.7M111.1 207.2v1.7M111.1 209.7v.8"/>
<path d="M111.9 200.6h1.6M113.4 200.6v.8M113.4 202.2v1.7M113.4 204.7v1.7M113.4 207.2v1.7M113.4 209.7v.8M114.3 200.6h1.3v.8M115.6 202.2v1.7M115.6 204.7v1.7M115.6 207.2v1.7M115.6 209.7v.8"/>
</g>
<!-- layer: COL -->
<g fill="none" stroke="#f0f" stroke-width=".34">
<path d="M83 41.7h3.4v3.3h-3.4zM113.8 41.7h3.3v3.3h-3.3zM170.7 41.7h3.3v3.3h-3.3zM208.3 41.7h3.3v3.3h-3.3zM83 84.2h3.4v3.3h-3.4zM113.8 84.2h3.3v3.3h-3.3zM170.7 84.2h3.3v3.3h-3.3zM208.3 84.2h3.3v3.3h-3.3zM83 116.7h3.4v3.3h-3.4zM113.8 116.7h3.3v3.3h-3.3zM170.7 135.1h3.3v3.3h-3.3zM208.3 135.1h3.3v3.3h-3.3z"/>
<path d="M83 145.5h45.8v22.5h-8.8v-2.6h6.2v-17.3h-40.5v17.3h4.1v2.6h-6.8zM98.7 165.4h12.4v2.6h-12.4zM170.7 177.7h3.3v3.3h-3.3zM208.3 177.7h3.3v3.3h-3.3zM83 186.6h34.4v2.7h-31.7v5.3h-2.7zM83 205.2h2.7v5.3h40.5v-23.9h2.6v26.6h-45.8zM83 238.6h3.4v3.3h-3.4zM113.8 238.6h3.3v3.3h-3.3zM170.7 220.3h3.3v3.3h-3.3zM208.3 220.3h3.3v3.3h-3.3zM83 271.2h3.4v3.3h-3.4zM113.8 271.2h3.3v3.3h-3.3z"/>
<path d="M170.7 271.2h3.3v3.3h-3.3zM208.3 271.2h3.3v3.3h-3.3zM83 313.7h3.4v3.3h-3.4zM113.8 313.7h3.3v3.3h-3.3zM170.7 313.7h3.3v3.3h-3.3zM208.3 313.7h3.3v3.3h-3.3z"/>
</g>
<!-- layer: DIM -->
<path d="M128.1 274.5h.7v.7M128.8 273.7v.8h.8M129.5 274.5h40.5M169.9 274.5h.8v.7M170.7 273.7v.8h.7" fill="none" stroke="#007095" stroke-width=".25"/>
<g fill="#f0f" stroke="#f0f" stroke-width=".25">
<path d="M170.8 274.3l-.1 .2h.2zM170.7 274.2l.1 .1-.1 .2zM170.5 274.3l.2 .2v-.3z"/>
<path d="M170.5 274.3l-.1 .2h.3zM170.4 274.5h.3l-.2 .2zM170.7 274.5l-.2 .2h.2z"/>
<path d="M170.7 274.5v.2h.1zM170.7 274.5h.2l-.1 .2z"/>
<path d="M128.6 274.5l.1 .2 .1-.2zM128.8 274.5v.2h-.1zM128.8 274.5v.2h.2z"/>
<path d="M128.8 274.5l.2 .2 .1-.2zM128.8 274.5l.2-.2 .1 .2zM128.8 274.2v.3l.2-.2z"/>
<path d="M128.7 274.3l.1 .2v-.3zM128.7 274.3l.1 .2h-.2z"/>
</g>
<path d="M148.1 273.1l.2-.2v1.1M149.1 272.9h-.4v.5a.31 .31 0 0 1 .4 .3 .31 .31 0 0 1-.4 .3v-.2M149.4 272.8v.3M149.7 273.6h.5M150.8 273.3l-.1 .3a.33 .33 0 0 1-.2-.3 .33 .33 0 0 1 .3-.3v.8l-.1 .2-.2-.1M151.2 272.8l-.1 .3M151.4 272.8l-.1 .3" fill="none" stroke="#f0f" stroke-width=".25"/>
<!-- layer: FIX -->
<path d="M186 31.6l.2-.1zM186 31.5h.2zM186.1 31.4l.1 .1zM186.1 31.4l-.1 .1zM185.9 31.3l.2 .1zM185.9 31.3l.1 .1zM185.8 31.4l.1-.1zM185.8 31.4h.1zM185.8 31.4l-.1 .1zM185.7 31.5l.2-.1zM185.7 31.5l.1 .2zM185.8 31.5v.2zM185.8 31.7l.1 .1zM185.9 31.6v.2zM185.9 31.6l.2 .1zM185.9 31.6l.2 .1z" fill="#767676" stroke="#767676" stroke-width=".25"/>
<g fill="none" stroke="#767676" stroke-width=".25">
<path d="M174.3 33.5v-3l.1-.4 .4-.2 3 .1 .4 .5-.2 3.4-.4 1.2M174.4 33.5a2.41 2.41 0 0 0 1.8 2.7l.8-.2 .7-1M174.4 31.1l.2 2.6M174.5 31.1l.3 .4 .5 .1M174.6 34.2l.5 1.1M174.8 32.9l-.2 .6 .1 .7M175.2 31.7h1.9l.5-.2 .3-.4-.1 2.6M175.3 29.9a.76 .76 0 0 0-.7 .8 .76 .76 0 0 0 .7 .7h1.8M175.5 32.1l-.7 .8M175.7 32.3v-.4h-.3v.5M175.7 32.1h.9M176.6 32.3h-.9a1.74 1.74 0 0 0-.6 2.8"/>
<path d="M176.6 32.3v-.4h.3v.5M176.7 32.3a1.84 1.84 0 0 1 .4 3.1l-.6 .3h-.7l-.7-.6M177 32.1a2.38 2.38 0 0 1-.8 4l-.4-.1-.7-.7M177.1 30l.6 .3 .1 .6M177.8 30.9l-.7 .5M180.3 39.8a.42 .42 0 0 1 .7 .2l-.1 .5-.2 .1v1.1h-.2v-1.1l-.3-.3zM183.5 30.2h4.9l.2 .9a1.69 1.69 0 0 1-1.2 2.5 3.3 3.3 0 0 1-4.3-1.4zM183.9 31.7l-.2 .5 .2 .4M183.9 32.6l.5 .4M184.4 33l.6 .3M184.4 31.3l-.5 .4M185 31l-.6 .3"/>
<path d="M185.1 31l.9-.1a2.53 2.53 0 0 1 2 .8M185.1 33.3h1.8M188 31.7a1.12 1.12 0 0 1-1.2 1.6M180.5 40.6a.44 .44 0 0 1-.2-.7 .44 .44 0 0 1 .7 0 .44 .44 0 0 1-.3 .7M180.5 40.1h.2M180.5 40.1v1.6M180.7 40.1v1.6"/>
</g>
<g font-size="11.1">
<text x="91" y="59.3">13</text>
<text x="192.8" y="58">12</text>
<text x="91" y="79.5">14</text>
<text x="192.8" y="78.1">11</text>
<text x="91" y="101.7">15</text>
<text x="192.8" y="103.3">10</text>
<text x="195.9" y="123.5">9</text>
<text x="195.9" y="152">8</text>
<text x="195.9" y="171.1">7</text>
<text x="195.9" y="193.9">6</text>
<text x="195.9" y="214.3">5</text>
<text x="195.9" y="241.7">4</text>
<text x="195.9" y="261.1">3</text>
<text x="91" y="264.6">16</text>
<text x="91" y="287.8">17</text>
<text x="195.9" y="287.8">2</text>
<text x="91" y="306.8">18</text>
<text x="195.9" y="306.8">1</text>
</g>
<g font-size="8.9">
<text x="93.2" y="353.7" transform="rotate(3 93.2 353.7)">2 5 '-</text>
<text x="118.4" y="355.1" transform="rotate(3 118.4 355.1)">0 &quot;</text>
<text x="133.2" y="355.9" transform="rotate(3 133.2 355.9)">W I D E</text>
<text x="163" y="357.6" transform="rotate(3 163 357.6)">R O A D</text>
</g>
<g font-size="7.4">
<text x="151.7" y="203.3" transform="rotate(-90 151.7 203.3)">DRIVEWAY</text>
<text x="73.1" y="397.5">GROUND FLOOR PLAN</text>
</g>
<text font-size="3.7" x="224.4" y="397.5">27/10/2022</text>
<g font-size="2.5">
<text x="92.2" y="33.5">GUARD ROOM</text>
<text x="137.3" y="35.9">DRIVERS WAITING</text>
<text x="176.9" y="36.8">TOILET</text>
<text x="201.3" y="36.8">KITCHEN</text>
<text x="75" y="126.7">SUBSTATION, GENERATOR &amp; METER</text>
<text x="90" y="129.5">21'-2&quot;X13'-5&quot;</text>
<text x="94.9" y="179.7">16'-10&quot;X7'-0&quot;</text>
<text x="95" y="176.9">LIFT LOBBY</text>
<text x="117.4" y="195.2">UP</text>
<text x="85.1" y="231.4">RECEPTION &amp; WAITING</text>
<text x="91.2" y="234.2">21'-4&quot;X13'-10&quot;</text>
<text x="90.6" y="324.9">LANDSCAPING</text>
<text x="178.1" y="326">GRD.</text>
<text x="193" y="326">LANDSCAPING</text>
</g>
<g font-size="1.9">
<text x="90.1" y="159.6">5'-5&quot;X5'-0&quot;</text>
<text x="90.1" y="157.4">CAR SIZE</text>
<text x="111" y="159.6">7'-0&quot;X5'-0&quot;</text>
<text x="111.1" y="157.4">CAR SIZE</text>
</g>
</svg>
